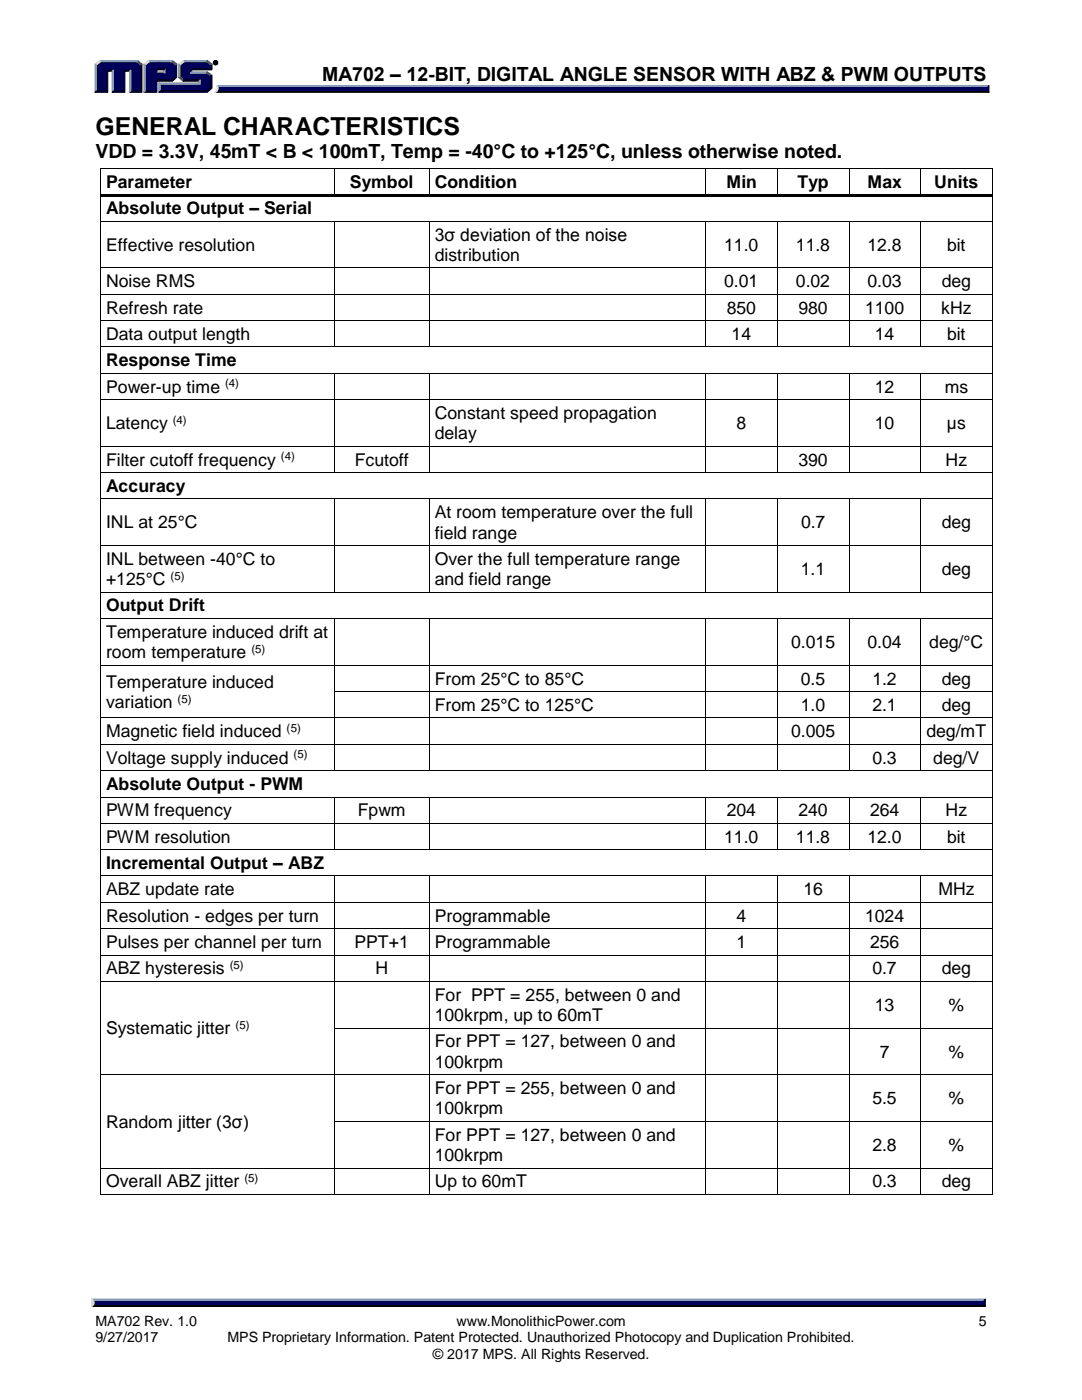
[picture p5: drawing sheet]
<svg xmlns="http://www.w3.org/2000/svg" width="216mm" height="279mm" viewBox="0 0 216 279" stroke-linecap="round" stroke-linejoin="round" font-family="sans-serif">
<g fill="#8099bf" stroke="#8099bf" stroke-width=".2">
<path d="M43.3 17.1h154l-.3 .7h-153.5z"/>
<path d="M31 14.6l.3-.3h1.4l.2 .3z"/>
<path d="M36.6 12.1h4.8l-.2 .2h-4.5z"/>
<path d="M35.6 12.8l.3 .2v2.3l-.3 .2z"/>
<path d="M31.7 16.5h8v-.3l.3-.3v.9h-8z"/>
<path d="M31.7 16.5l.3 .3v1.4l-.3 .2z"/>
<path d="M38 14.6l.2-.3h3.2l-.2 .3z"/>
<path d="M29.6 12.1h4.8l-.2 .2h-4.4z"/>
<path d="M28.7 12.8l.3 .2v5.2l-.3 .2z"/>
<path d="M32.7 14l.2-.3v.9l-.2-.3z"/>
<path d="M19.9 12.1h7.6l-.3 .2h-7.2z"/>
<path d="M19 12.8l.2 .2v5.2l-.2 .2z"/>
<path d="M22.4 14.2l.2-.2v4.2l-.2 .2z"/>
<path d="M25.8 14.2l.3-.2v4.2l-.3 .2z"/>
</g>
<g fill="#000" stroke="#000" stroke-width=".2">
<path d="M43.5 17.8h153.5l.3 .6h-154.4a.67 .67 0 0 0 .6-.6zM18.7 260h177.5l.4 .8h-178.3z"/>
<path d="M42.6 12.5a.46 .46 0 0 1 .9 0 .46 .46 0 0 1-.9 0zM42.6 12.5a.4 .4 0 0 0 .8 0 .4 .4 0 0 0-.8 0zM42.8 12.3h.4v.5l-.2-.2-.2 .2zM42.9 12.3l.2 .2v-.1z"/>
</g>
<g fill="#000026" stroke="#000026" stroke-width=".2">
<path d="M197.3 17.1v1.3l-.3-.4v-.5z"/>
<path d="M36.7 15.9h3.3l-.3 .3h-3.1z"/>
<path d="M38 13.7h4v-.7l.3-.2v1.2h-4.1v.3l-.2 .3z"/>
<path d="M31.7 18.4l.3-.2h9.2l.8-.8v-2.2l.3-.2v2.6l-.9 .8z"/>
<path d="M31 15.9h3.2l.8-.6v-2.3l.3-.2v2.7l-.9 .7h-3.1v2.2h-2.6l.3-.2h2z"/>
<path d="M31 13.7h1.9l-.2 .3h-1.4v.3l-.3 .3z"/>
<path d="M28.1 13l.2-.2v5.6h-2.5l.3-.2h2z"/>
<path d="M21.2 14h1.4l-.2 .2h-.9v4.2h-2.5l.2-.2h2z"/>
<path d="M24.6 14h1.5l-.3 .2h-.9v4.2h-2.5l.2-.2h2z"/>
<path d="M196.6 259.3v1.5l-.4-.5v-.6z"/>
</g>
<g fill="#000059" stroke="#000059" stroke-width=".2">
<path d="M43.5 17.5h153.5v.5h-153.6z"/>
<path d="M19.2 13l.8-.7h7.2l.9 .7v5.2h-2v-4.2h-1.5v4.2h-2v-4.2h-1.4v4.2h-2z"/>
<path d="M29 13l.8-.7h2.2v1.4h-1v.9h1.9v-.9h-1.2v-1.4h2.5l.8 .7v2.3l-.8 .6h-3.2v2.3h-2z"/>
<path d="M31.9 16.8h8v-.9h-3.2l-.8-.6v-2.3l.8-.7h4.5l.8 .7v.7h-4v.9h3.2l.8 .6v2.2l-.8 .8h-9.3z"/>
<path d="M18.7 259.7h177.5v.6h-177.5z"/>
</g>
<g fill="#d9d9d9" stroke="#d9d9d9" stroke-width=".2">
<path d="M43.3 17.1l.2 .5a.77 .77 0 0 1-.6 .8 1.14 1.14 0 0 0 .4-1.3z"/>
<path d="M35.6 12.8l1-.7 .1 .2-.8 .7z"/>
<path d="M28.7 12.8l.9-.7 .2 .2-.8 .7z"/>
<path d="M19 12.8l.9-.7 .1 .2-.8 .7z"/>
<path d="M18.3 259.3l.4 .4v.6l-.4 .5z"/>
</g>
<g fill="#195999" stroke="#195999" stroke-width=".2">
<path d="M35.6 15.5l.3-.2 .8 .6-.1 .3z"/>
<path d="M41.4 14.3l.9 .7-.3 .2-.8-.6z"/>
<path d="M34.4 12.1l.9 .7-.3 .2-.8-.7z"/>
<path d="M27.5 12.1l.8 .7-.2 .2-.9-.7z"/>
<path d="M41.4 12.1l.9 .7-.3 .2-.8-.7z"/>
</g>
<path d="M18.3 259.3h178.3l-.4 .7h-177.5z" fill="#7f99bf" stroke="#7f99bf" stroke-width=".2"/>
<g fill="#000">
<path d="M20.1 33.5h.1v.7h-.1z" fill-rule="evenodd"/>
<path d="M20.1 33.5h.1v.2h-.1z" fill-rule="evenodd"/>
<path d="M20.1 38.8h.1v.7h-.1z" fill-rule="evenodd"/>
<path d="M20.2 38.8h46.4v.5h-46.4z" fill-rule="evenodd"/>
<path d="M66.6 33.7h.2v.5h-.2z" fill-rule="evenodd"/>
<path d="M66.6 33.5h.2v.2h-.2z" fill-rule="evenodd"/>
<path d="M66.6 38.8h.5v.5h-.5z" fill-rule="evenodd"/>
<path d="M67.1 38.8h18.6v.5h-18.6z" fill-rule="evenodd"/>
<path d="M85.7 33.7h.1v.5h-.1z" fill-rule="evenodd"/>
<path d="M85.7 33.5h.1v.2h-.1z" fill-rule="evenodd"/>
<path d="M85.7 38.8h.5v.5h-.5z" fill-rule="evenodd"/>
<path d="M86.2 38.8h54.5v.5h-54.5z" fill-rule="evenodd"/>
<path d="M140.7 33.7h.2v.5h-.2z" fill-rule="evenodd"/>
<path d="M140.7 33.5h.2v.2h-.2z" fill-rule="evenodd"/>
<path d="M140.7 38.8h.5v.5h-.5z" fill-rule="evenodd"/>
<path d="M141.2 38.8h13.8v.5h-13.8z" fill-rule="evenodd"/>
<path d="M155 33.7h.2v.5h-.2z" fill-rule="evenodd"/>
<path d="M155 33.5h.2v.2h-.2z" fill-rule="evenodd"/>
<path d="M155 38.8h.6v.5h-.6z" fill-rule="evenodd"/>
<path d="M155.6 38.8h13.7v.5h-13.7z" fill-rule="evenodd"/>
<path d="M169.3 33.7h.2v.5h-.2z" fill-rule="evenodd"/>
<path d="M169.3 33.5h.2v.2h-.2z" fill-rule="evenodd"/>
<path d="M169.3 38.8h.5v.5h-.5z" fill-rule="evenodd"/>
<path d="M169.8 38.8h13.8v.5h-13.8z" fill-rule="evenodd"/>
<path d="M183.6 33.7h.2v.5h-.2z" fill-rule="evenodd"/>
<path d="M183.6 33.5h.2v.2h-.2z" fill-rule="evenodd"/>
<path d="M183.6 38.8h.5v.5h-.5z" fill-rule="evenodd"/>
<path d="M184.1 38.8h13.8v.5h-13.8z" fill-rule="evenodd"/>
<path d="M197.9 33.5h.2v.7h-.2z" fill-rule="evenodd"/>
<path d="M197.9 33.5h.2v.2h-.2z" fill-rule="evenodd"/>
<path d="M197.9 38.8h.2v.7h-.2z" fill-rule="evenodd"/>
<path d="M20.1 44.1h.1v.7h-.1z" fill-rule="evenodd"/>
<path d="M20.1 53.4h.1v.7h-.1z" fill-rule="evenodd"/>
<path d="M20.1 58.6h.1v.7h-.1z" fill-rule="evenodd"/>
<path d="M66.6 44.2h.2v.6h-.2z" fill-rule="evenodd"/>
<path d="M66.6 44.1h.2v.1h-.2z" fill-rule="evenodd"/>
<path d="M66.6 53.4h.2v.7h-.2z" fill-rule="evenodd"/>
<path d="M66.6 58.6h.2v.7h-.2z" fill-rule="evenodd"/>
<path d="M85.7 44.2h.1v.6h-.1z" fill-rule="evenodd"/>
<path d="M85.7 44.1h.1v.1h-.1z" fill-rule="evenodd"/>
<path d="M85.7 53.4h.1v.7h-.1z" fill-rule="evenodd"/>
<path d="M85.7 58.6h.1v.7h-.1z" fill-rule="evenodd"/>
<path d="M140.7 44.2h.2v.6h-.2z" fill-rule="evenodd"/>
<path d="M140.7 44.1h.2v.1h-.2z" fill-rule="evenodd"/>
<path d="M140.7 53.4h.2v.7h-.2z" fill-rule="evenodd"/>
<path d="M140.7 58.6h.2v.7h-.2z" fill-rule="evenodd"/>
<path d="M155 44.2h.2v.6h-.2z" fill-rule="evenodd"/>
<path d="M155 44.1h.2v.1h-.2z" fill-rule="evenodd"/>
<path d="M155 53.4h.2v.7h-.2z" fill-rule="evenodd"/>
<path d="M155 58.6h.2v.7h-.2z" fill-rule="evenodd"/>
<path d="M169.3 44.2h.2v.6h-.2z" fill-rule="evenodd"/>
<path d="M169.3 44.1h.2v.1h-.2z" fill-rule="evenodd"/>
<path d="M169.3 53.4h.2v.7h-.2z" fill-rule="evenodd"/>
<path d="M169.3 58.6h.2v.7h-.2z" fill-rule="evenodd"/>
<path d="M183.6 44.2h.2v.6h-.2z" fill-rule="evenodd"/>
<path d="M183.6 44.1h.2v.1h-.2z" fill-rule="evenodd"/>
<path d="M183.6 53.4h.2v.7h-.2z" fill-rule="evenodd"/>
<path d="M183.6 58.6h.2v.7h-.2z" fill-rule="evenodd"/>
<path d="M197.9 44.1h.2v.7h-.2z" fill-rule="evenodd"/>
<path d="M197.9 53.4h.2v.7h-.2z" fill-rule="evenodd"/>
<path d="M197.9 58.6h.2v.7h-.2z" fill-rule="evenodd"/>
<path d="M20.1 63.9h.1v.7h-.1z" fill-rule="evenodd"/>
<path d="M20.1 69.1h.1v.7h-.1z" fill-rule="evenodd"/>
<path d="M20.1 74.4h.1v.7h-.1z" fill-rule="evenodd"/>
<path d="M66.6 63.9h.2v.7h-.2z" fill-rule="evenodd"/>
<path d="M66.6 69.1h.2v.2h-.2z" fill-rule="evenodd"/>
<path d="M66.6 74.6h.2v.5h-.2z" fill-rule="evenodd"/>
<path d="M66.6 74.4h.2v.2h-.2z" fill-rule="evenodd"/>
<path d="M85.7 63.9h.1v.7h-.1z" fill-rule="evenodd"/>
<path d="M85.7 69.1h.1v.2h-.1z" fill-rule="evenodd"/>
<path d="M85.7 74.6h.1v.5h-.1z" fill-rule="evenodd"/>
<path d="M85.7 74.4h.1v.2h-.1z" fill-rule="evenodd"/>
<path d="M140.7 63.9h.2v.7h-.2z" fill-rule="evenodd"/>
<path d="M140.7 69.1h.2v.2h-.2z" fill-rule="evenodd"/>
<path d="M140.7 74.6h.2v.5h-.2z" fill-rule="evenodd"/>
<path d="M140.7 74.4h.2v.2h-.2z" fill-rule="evenodd"/>
<path d="M155 63.9h.2v.7h-.2z" fill-rule="evenodd"/>
<path d="M155 69.1h.2v.2h-.2z" fill-rule="evenodd"/>
<path d="M155 74.6h.2v.5h-.2z" fill-rule="evenodd"/>
<path d="M155 74.4h.2v.2h-.2z" fill-rule="evenodd"/>
<path d="M169.3 63.9h.2v.7h-.2z" fill-rule="evenodd"/>
<path d="M169.3 69.1h.2v.2h-.2z" fill-rule="evenodd"/>
<path d="M169.3 74.6h.2v.5h-.2z" fill-rule="evenodd"/>
<path d="M169.3 74.4h.2v.2h-.2z" fill-rule="evenodd"/>
<path d="M183.6 63.9h.2v.7h-.2z" fill-rule="evenodd"/>
<path d="M183.6 69.1h.2v.2h-.2z" fill-rule="evenodd"/>
<path d="M183.6 74.6h.2v.5h-.2z" fill-rule="evenodd"/>
<path d="M183.6 74.4h.2v.2h-.2z" fill-rule="evenodd"/>
<path d="M197.9 63.9h.2v.7h-.2z" fill-rule="evenodd"/>
<path d="M197.9 69.1h.2v.7h-.2z" fill-rule="evenodd"/>
<path d="M197.9 74.4h.2v.7h-.2z" fill-rule="evenodd"/>
<path d="M20.1 79.7h.1v.7h-.1z" fill-rule="evenodd"/>
<path d="M20.1 89h.1v.7h-.1z" fill-rule="evenodd"/>
<path d="M20.1 94.3h.1v.6h-.1z" fill-rule="evenodd"/>
<path d="M66.6 79.7h.2v.7h-.2z" fill-rule="evenodd"/>
<path d="M66.6 89h.2v.7h-.2z" fill-rule="evenodd"/>
<path d="M66.6 94.3h.2v.1h-.2z" fill-rule="evenodd"/>
<path d="M66.6 99.5h.2v.2h-.2z" fill-rule="evenodd"/>
<path d="M85.7 79.7h.1v.7h-.1z" fill-rule="evenodd"/>
<path d="M85.7 89h.1v.7h-.1z" fill-rule="evenodd"/>
<path d="M85.7 94.3h.1v.1h-.1z" fill-rule="evenodd"/>
<path d="M85.7 99.5h.1v.2h-.1z" fill-rule="evenodd"/>
<path d="M140.7 79.7h.2v.7h-.2z" fill-rule="evenodd"/>
<path d="M140.7 89h.2v.7h-.2z" fill-rule="evenodd"/>
<path d="M140.7 94.3h.2v.1h-.2z" fill-rule="evenodd"/>
<path d="M140.7 99.5h.2v.2h-.2z" fill-rule="evenodd"/>
<path d="M155 79.7h.2v.7h-.2z" fill-rule="evenodd"/>
<path d="M155 89h.2v.7h-.2z" fill-rule="evenodd"/>
<path d="M155 94.3h.2v.1h-.2z" fill-rule="evenodd"/>
<path d="M155 99.5h.2v.2h-.2z" fill-rule="evenodd"/>
<path d="M169.3 79.7h.2v.7h-.2z" fill-rule="evenodd"/>
<path d="M169.3 89h.2v.7h-.2z" fill-rule="evenodd"/>
<path d="M169.3 94.3h.2v.1h-.2z" fill-rule="evenodd"/>
<path d="M169.3 99.5h.2v.2h-.2z" fill-rule="evenodd"/>
<path d="M183.6 79.7h.2v.7h-.2z" fill-rule="evenodd"/>
<path d="M183.6 89h.2v.7h-.2z" fill-rule="evenodd"/>
<path d="M183.6 94.3h.2v.1h-.2z" fill-rule="evenodd"/>
<path d="M183.6 99.5h.2v.2h-.2z" fill-rule="evenodd"/>
<path d="M197.9 79.7h.2v.7h-.2z" fill-rule="evenodd"/>
<path d="M197.9 89h.2v.7h-.2z" fill-rule="evenodd"/>
<path d="M197.9 94.3h.2v.6h-.2z" fill-rule="evenodd"/>
<path d="M20.1 99.5h.1v.7h-.1z" fill-rule="evenodd"/>
<path d="M20.1 108.8h.1v.7h-.1z" fill-rule="evenodd"/>
<path d="M20.1 118.1h.1v.7h-.1z" fill-rule="evenodd"/>
<path d="M66.6 99.7h.2v.5h-.2z" fill-rule="evenodd"/>
<path d="M66.6 108.8h.2v.7h-.2z" fill-rule="evenodd"/>
<path d="M66.6 118.1h.2v.2h-.2z" fill-rule="evenodd"/>
<path d="M85.7 99.7h.1v.5h-.1z" fill-rule="evenodd"/>
<path d="M85.7 108.8h.1v.7h-.1z" fill-rule="evenodd"/>
<path d="M85.7 118.1h.1v.2h-.1z" fill-rule="evenodd"/>
<path d="M140.7 99.7h.2v.5h-.2z" fill-rule="evenodd"/>
<path d="M140.7 108.8h.2v.7h-.2z" fill-rule="evenodd"/>
<path d="M140.7 118.1h.2v.2h-.2z" fill-rule="evenodd"/>
<path d="M155 99.7h.2v.5h-.2z" fill-rule="evenodd"/>
<path d="M155 108.8h.2v.7h-.2z" fill-rule="evenodd"/>
<path d="M155 118.1h.2v.2h-.2z" fill-rule="evenodd"/>
<path d="M169.3 99.7h.2v.5h-.2z" fill-rule="evenodd"/>
<path d="M169.3 108.8h.2v.7h-.2z" fill-rule="evenodd"/>
<path d="M169.3 118.1h.2v.2h-.2z" fill-rule="evenodd"/>
<path d="M183.6 99.7h.2v.5h-.2z" fill-rule="evenodd"/>
<path d="M183.6 108.8h.2v.7h-.2z" fill-rule="evenodd"/>
<path d="M183.6 118.1h.2v.2h-.2z" fill-rule="evenodd"/>
<path d="M197.9 99.5h.2v.7h-.2z" fill-rule="evenodd"/>
<path d="M197.9 108.8h.2v.7h-.2z" fill-rule="evenodd"/>
<path d="M197.9 118.1h.2v.7h-.2z" fill-rule="evenodd"/>
<path d="M20.1 123.4h.1v.7h-.1z" fill-rule="evenodd"/>
<path d="M20.1 132.7h.1v.7h-.1z" fill-rule="evenodd"/>
<path d="M20.1 137.9h.1v.7h-.1z" fill-rule="evenodd"/>
<path d="M66.6 123.5h.2v.6h-.2z" fill-rule="evenodd"/>
<path d="M66.6 123.4h.2v.1h-.2z" fill-rule="evenodd"/>
<path d="M66.6 132.7h.2v.7h-.2z" fill-rule="evenodd"/>
<path d="M66.6 137.9h.2v.7h-.2z" fill-rule="evenodd"/>
<path d="M85.7 123.5h.1v.6h-.1z" fill-rule="evenodd"/>
<path d="M85.7 123.4h.1v.1h-.1z" fill-rule="evenodd"/>
<path d="M85.7 132.7h.1v.7h-.1z" fill-rule="evenodd"/>
<path d="M85.7 137.9h.1v.7h-.1z" fill-rule="evenodd"/>
<path d="M140.7 123.5h.2v.6h-.2z" fill-rule="evenodd"/>
<path d="M140.7 123.4h.2v.1h-.2z" fill-rule="evenodd"/>
<path d="M140.7 132.7h.2v.7h-.2z" fill-rule="evenodd"/>
<path d="M140.7 137.9h.2v.7h-.2z" fill-rule="evenodd"/>
<path d="M155 123.5h.2v.6h-.2z" fill-rule="evenodd"/>
<path d="M155 123.4h.2v.1h-.2z" fill-rule="evenodd"/>
<path d="M155 132.7h.2v.7h-.2z" fill-rule="evenodd"/>
<path d="M155 137.9h.2v.7h-.2z" fill-rule="evenodd"/>
<path d="M169.3 123.5h.2v.6h-.2z" fill-rule="evenodd"/>
<path d="M169.3 123.4h.2v.1h-.2z" fill-rule="evenodd"/>
<path d="M169.3 132.7h.2v.7h-.2z" fill-rule="evenodd"/>
<path d="M169.3 137.9h.2v.7h-.2z" fill-rule="evenodd"/>
<path d="M183.6 123.5h.2v.6h-.2z" fill-rule="evenodd"/>
<path d="M183.6 123.4h.2v.1h-.2z" fill-rule="evenodd"/>
<path d="M183.6 132.7h.2v.7h-.2z" fill-rule="evenodd"/>
<path d="M183.6 137.9h.2v.7h-.2z" fill-rule="evenodd"/>
<path d="M197.9 123.4h.2v.7h-.2z" fill-rule="evenodd"/>
<path d="M197.9 132.7h.2v.7h-.2z" fill-rule="evenodd"/>
<path d="M197.9 137.9h.2v.7h-.2z" fill-rule="evenodd"/>
<path d="M20.1 143.2h.1v.7h-.1z" fill-rule="evenodd"/>
<path d="M20.1 148.4h.1v.7h-.1z" fill-rule="evenodd"/>
<path d="M20.1 153.7h.1v.7h-.1z" fill-rule="evenodd"/>
<path d="M20.1 159h.1v.7h-.1z" fill-rule="evenodd"/>
<path d="M66.6 143.2h.2v.7h-.2z" fill-rule="evenodd"/>
<path d="M66.6 148.4h.2v.7h-.2z" fill-rule="evenodd"/>
<path d="M66.6 153.7h.2v.2h-.2z" fill-rule="evenodd"/>
<path d="M66.6 159.2h.2v.5h-.2z" fill-rule="evenodd"/>
<path d="M66.6 159h.2v.2h-.2z" fill-rule="evenodd"/>
<path d="M85.7 143.2h.1v.7h-.1z" fill-rule="evenodd"/>
<path d="M85.7 148.4h.1v.7h-.1z" fill-rule="evenodd"/>
<path d="M85.7 153.7h.1v.2h-.1z" fill-rule="evenodd"/>
<path d="M85.7 159.2h.1v.5h-.1z" fill-rule="evenodd"/>
<path d="M85.7 159h.1v.2h-.1z" fill-rule="evenodd"/>
<path d="M140.7 143.2h.2v.7h-.2z" fill-rule="evenodd"/>
<path d="M140.7 148.4h.2v.7h-.2z" fill-rule="evenodd"/>
<path d="M140.7 153.7h.2v.2h-.2z" fill-rule="evenodd"/>
<path d="M140.7 159.2h.2v.5h-.2z" fill-rule="evenodd"/>
<path d="M140.7 159h.2v.2h-.2z" fill-rule="evenodd"/>
<path d="M155 143.2h.2v.7h-.2z" fill-rule="evenodd"/>
<path d="M155 148.4h.2v.7h-.2z" fill-rule="evenodd"/>
<path d="M155 153.7h.2v.2h-.2z" fill-rule="evenodd"/>
<path d="M155 159.2h.2v.5h-.2z" fill-rule="evenodd"/>
<path d="M155 159h.2v.2h-.2z" fill-rule="evenodd"/>
<path d="M169.3 143.2h.2v.7h-.2z" fill-rule="evenodd"/>
<path d="M169.3 148.4h.2v.7h-.2z" fill-rule="evenodd"/>
<path d="M169.3 153.7h.2v.2h-.2z" fill-rule="evenodd"/>
<path d="M169.3 159.2h.2v.5h-.2z" fill-rule="evenodd"/>
<path d="M169.3 159h.2v.2h-.2z" fill-rule="evenodd"/>
<path d="M183.6 143.2h.2v.7h-.2z" fill-rule="evenodd"/>
<path d="M183.6 148.4h.2v.7h-.2z" fill-rule="evenodd"/>
<path d="M183.6 153.7h.2v.2h-.2z" fill-rule="evenodd"/>
<path d="M183.6 159.2h.2v.5h-.2z" fill-rule="evenodd"/>
<path d="M183.6 159h.2v.2h-.2z" fill-rule="evenodd"/>
<path d="M197.9 143.2h.2v.7h-.2z" fill-rule="evenodd"/>
<path d="M197.9 148.4h.2v.7h-.2z" fill-rule="evenodd"/>
<path d="M197.9 153.7h.2v.7h-.2z" fill-rule="evenodd"/>
<path d="M197.9 159h.2v.7h-.2z" fill-rule="evenodd"/>
<path d="M20.1 164.2h.1v.7h-.1z" fill-rule="evenodd"/>
<path d="M20.1 169.5h.1v.7h-.1z" fill-rule="evenodd"/>
<path d="M20.1 174.7h.1v.7h-.1z" fill-rule="evenodd"/>
<path d="M66.6 164.2h.2v.7h-.2z" fill-rule="evenodd"/>
<path d="M66.6 169.5h.2v.2h-.2z" fill-rule="evenodd"/>
<path d="M66.6 174.9h.2v.5h-.2z" fill-rule="evenodd"/>
<path d="M66.6 174.7h.2v.2h-.2z" fill-rule="evenodd"/>
<path d="M85.7 164.2h.1v.7h-.1z" fill-rule="evenodd"/>
<path d="M85.7 169.5h.1v.2h-.1z" fill-rule="evenodd"/>
<path d="M85.7 174.9h.1v.5h-.1z" fill-rule="evenodd"/>
<path d="M85.7 174.7h.1v.2h-.1z" fill-rule="evenodd"/>
<path d="M140.7 164.2h.2v.7h-.2z" fill-rule="evenodd"/>
<path d="M140.7 169.5h.2v.2h-.2z" fill-rule="evenodd"/>
<path d="M140.7 174.9h.2v.5h-.2z" fill-rule="evenodd"/>
<path d="M140.7 174.7h.2v.2h-.2z" fill-rule="evenodd"/>
<path d="M155 164.2h.2v.7h-.2z" fill-rule="evenodd"/>
<path d="M155 169.5h.2v.2h-.2z" fill-rule="evenodd"/>
<path d="M155 174.9h.2v.5h-.2z" fill-rule="evenodd"/>
<path d="M155 174.7h.2v.2h-.2z" fill-rule="evenodd"/>
<path d="M169.3 164.2h.2v.7h-.2z" fill-rule="evenodd"/>
<path d="M169.3 169.5h.2v.2h-.2z" fill-rule="evenodd"/>
<path d="M169.3 174.9h.2v.5h-.2z" fill-rule="evenodd"/>
<path d="M169.3 174.7h.2v.2h-.2z" fill-rule="evenodd"/>
<path d="M183.6 164.2h.2v.7h-.2z" fill-rule="evenodd"/>
<path d="M183.6 169.5h.2v.2h-.2z" fill-rule="evenodd"/>
<path d="M183.6 174.9h.2v.5h-.2z" fill-rule="evenodd"/>
<path d="M183.6 174.7h.2v.2h-.2z" fill-rule="evenodd"/>
<path d="M197.9 164.2h.2v.7h-.2z" fill-rule="evenodd"/>
<path d="M197.9 169.5h.2v.7h-.2z" fill-rule="evenodd"/>
<path d="M197.9 174.7h.2v.7h-.2z" fill-rule="evenodd"/>
<path d="M20.1 180h.1v.7h-.1z" fill-rule="evenodd"/>
<path d="M20.1 185.3h.1v.7h-.1z" fill-rule="evenodd"/>
<path d="M20.1 190.5h.1v.7h-.1z" fill-rule="evenodd"/>
<path d="M20.1 195.8h.1v.7h-.1z" fill-rule="evenodd"/>
<path d="M66.6 180h.2v.7h-.2z" fill-rule="evenodd"/>
<path d="M66.6 185.3h.2v.7h-.2z" fill-rule="evenodd"/>
<path d="M66.6 190.5h.2v.7h-.2z" fill-rule="evenodd"/>
<path d="M66.6 195.8h.2v.7h-.2z" fill-rule="evenodd"/>
<path d="M85.7 180h.1v.7h-.1z" fill-rule="evenodd"/>
<path d="M85.7 185.3h.1v.7h-.1z" fill-rule="evenodd"/>
<path d="M85.7 190.5h.1v.7h-.1z" fill-rule="evenodd"/>
<path d="M85.7 195.8h.1v.7h-.1z" fill-rule="evenodd"/>
<path d="M140.7 180h.2v.7h-.2z" fill-rule="evenodd"/>
<path d="M140.7 185.3h.2v.7h-.2z" fill-rule="evenodd"/>
<path d="M140.7 190.5h.2v.7h-.2z" fill-rule="evenodd"/>
<path d="M140.7 195.8h.2v.7h-.2z" fill-rule="evenodd"/>
<path d="M155 180h.2v.7h-.2z" fill-rule="evenodd"/>
<path d="M155 185.3h.2v.7h-.2z" fill-rule="evenodd"/>
<path d="M155 190.5h.2v.7h-.2z" fill-rule="evenodd"/>
<path d="M155 195.8h.2v.7h-.2z" fill-rule="evenodd"/>
<path d="M169.3 180h.2v.7h-.2z" fill-rule="evenodd"/>
<path d="M169.3 185.3h.2v.7h-.2z" fill-rule="evenodd"/>
<path d="M169.3 190.5h.2v.7h-.2z" fill-rule="evenodd"/>
<path d="M169.3 195.8h.2v.7h-.2z" fill-rule="evenodd"/>
<path d="M183.6 180h.2v.7h-.2z" fill-rule="evenodd"/>
<path d="M183.6 185.3h.2v.7h-.2z" fill-rule="evenodd"/>
<path d="M183.6 190.5h.2v.7h-.2z" fill-rule="evenodd"/>
<path d="M183.6 195.8h.2v.7h-.2z" fill-rule="evenodd"/>
<path d="M197.9 180h.2v.7h-.2z" fill-rule="evenodd"/>
<path d="M197.9 185.3h.2v.7h-.2z" fill-rule="evenodd"/>
<path d="M197.9 190.5h.2v.7h-.2z" fill-rule="evenodd"/>
<path d="M197.9 195.8h.2v.7h-.2z" fill-rule="evenodd"/>
<path d="M20.1 205.1h.1v.7h-.1z" fill-rule="evenodd"/>
<path d="M20.1 214.4h.1v.7h-.1z" fill-rule="evenodd"/>
<path d="M66.6 205.1h.2v.7h-.2z" fill-rule="evenodd"/>
<path d="M66.6 214.4h.2v.7h-.2z" fill-rule="evenodd"/>
<path d="M85.7 205.1h.1v.7h-.1z" fill-rule="evenodd"/>
<path d="M85.7 214.4h.1v.7h-.1z" fill-rule="evenodd"/>
<path d="M140.7 205.1h.2v.7h-.2z" fill-rule="evenodd"/>
<path d="M140.7 214.4h.2v.7h-.2z" fill-rule="evenodd"/>
<path d="M155 205.1h.2v.7h-.2z" fill-rule="evenodd"/>
<path d="M155 214.4h.2v.7h-.2z" fill-rule="evenodd"/>
<path d="M169.3 205.1h.2v.7h-.2z" fill-rule="evenodd"/>
<path d="M169.3 214.4h.2v.7h-.2z" fill-rule="evenodd"/>
<path d="M183.6 205.1h.2v.7h-.2z" fill-rule="evenodd"/>
<path d="M183.6 214.4h.2v.7h-.2z" fill-rule="evenodd"/>
<path d="M197.9 205.1h.2v.7h-.2z" fill-rule="evenodd"/>
<path d="M197.9 214.4h.2v.7h-.2z" fill-rule="evenodd"/>
<path d="M20.1 223.7h.1v.7h-.1z" fill-rule="evenodd"/>
<path d="M20.1 233h.1v.7h-.1z" fill-rule="evenodd"/>
<path d="M20.1 238.3h.1v.2h-.1z" fill-rule="evenodd"/>
<path d="M20.1 238.3h.1v.2h-.1z" fill-rule="evenodd"/>
<path d="M66.6 223.7h.2v.7h-.2z" fill-rule="evenodd"/>
<path d="M66.6 233h.2v.7h-.2z" fill-rule="evenodd"/>
<path d="M66.6 238.3h.2v.2h-.2z" fill-rule="evenodd"/>
<path d="M85.7 223.7h.1v.7h-.1z" fill-rule="evenodd"/>
<path d="M85.7 233h.1v.7h-.1z" fill-rule="evenodd"/>
<path d="M85.7 238.3h.1v.2h-.1z" fill-rule="evenodd"/>
<path d="M140.7 223.7h.2v.7h-.2z" fill-rule="evenodd"/>
<path d="M140.7 233h.2v.7h-.2z" fill-rule="evenodd"/>
<path d="M140.7 238.3h.2v.2h-.2z" fill-rule="evenodd"/>
<path d="M155 223.7h.2v.7h-.2z" fill-rule="evenodd"/>
<path d="M155 233h.2v.7h-.2z" fill-rule="evenodd"/>
<path d="M155 238.3h.2v.2h-.2z" fill-rule="evenodd"/>
<path d="M169.3 223.7h.2v.7h-.2z" fill-rule="evenodd"/>
<path d="M169.3 233h.2v.7h-.2z" fill-rule="evenodd"/>
<path d="M169.3 238.3h.2v.2h-.2z" fill-rule="evenodd"/>
<path d="M183.6 223.7h.2v.7h-.2z" fill-rule="evenodd"/>
<path d="M183.6 233h.2v.7h-.2z" fill-rule="evenodd"/>
<path d="M183.6 238.3h.2v.2h-.2z" fill-rule="evenodd"/>
<path d="M197.9 223.7h.2v.7h-.2z" fill-rule="evenodd"/>
<path d="M197.9 233h.2v.7h-.2z" fill-rule="evenodd"/>
<path d="M197.9 238.3h.2v.2h-.2z" fill-rule="evenodd"/>
<path d="M197.9 238.3h.2v.2h-.2z" fill-rule="evenodd"/>
</g>
<g fill="none" stroke="#000" stroke-width=".2">
<path d="M20.2 34.2v4.6M20.2 39.5v4.6M20.2 33.6h46.4M66.7 34.2v4.6M66.8 33.6h18.9M85.7 34.2v4.6M85.8 33.6h54.9M140.8 34.2v4.6M140.9 33.6h14.1M155.1 34.2v4.6M155.2 33.6h14.1M169.4 34.2v4.6"/>
<path d="M169.5 33.6h14.1M183.7 34.2v4.6M183.8 33.6h14.1M198 34.2v4.6M198 39.5v4.6M20.2 44.8v8.6M20.2 54.1v4.5M20.2 59.3v4.6M20.2 44.2h46.4M20.2 53.5h46.4M20.2 58.7h46.4M66.7 44.8v8.6"/>
<path d="M66.7 54.1v4.5M66.7 59.3v4.6M66.8 44.2h18.9M66.8 53.5h18.9M66.8 58.7h18.9M85.7 44.8v8.6M85.7 54.1v4.5M85.7 59.3v4.6M85.8 44.2h54.9M85.8 53.5h54.9M85.8 58.7h54.9M140.8 44.8v8.6"/>
<path d="M140.8 54.1v4.5M140.8 59.3v4.6M140.9 44.2h14.1M140.9 53.5h14.1M140.9 58.7h14.1M155.1 44.8v8.6M155.1 54.1v4.5M155.1 59.3v4.6M155.2 44.2h14.1M155.2 53.5h14.1M155.2 58.7h14.1M169.4 44.8v8.6"/>
<path d="M169.4 54.1v4.5M169.4 59.3v4.6M169.5 44.2h14.1M169.5 53.5h14.1M169.5 58.7h14.1M183.7 44.8v8.6M183.7 54.1v4.5M183.7 59.3v4.6M183.8 44.2h14.1M183.8 53.5h14.1M183.8 58.7h14.1M198 44.8v8.6"/>
<path d="M198 54.1v4.5M198 59.3v4.6M20.2 64.6v4.5M20.2 69.8v4.6M20.2 75.1v4.6M20.2 64h46.4M20.2 69.2h46.4M20.2 74.5h46.4M20.2 79.8h46.4M66.7 64.6v4.5M66.7 75.1v4.6M66.8 64h18.9"/>
<path d="M66.8 69.2h18.9M66.8 74.5h18.9M66.8 79.8h18.9M85.7 64.6v4.5M85.7 75.1v4.6M85.8 64h54.9M85.8 69.2h54.9M85.8 74.5h54.9M85.8 79.8h54.9M140.8 64.6v4.5M140.8 75.1v4.6M140.9 64h14.1"/>
<path d="M140.9 69.2h14.1M140.9 74.5h14.1M140.9 79.8h14.1M155.1 64.6v4.5M155.1 75.1v4.6M155.2 64h14.1M155.2 69.2h14.1M155.2 74.5h14.1M155.2 79.8h14.1M169.4 64.6v4.5M169.4 75.1v4.6M169.5 64h14.1"/>
<path d="M169.5 69.2h14.1M169.5 74.5h14.1M169.5 79.8h14.1M183.7 64.6v4.5M183.7 75.1v4.6M183.8 64h14.1M183.8 69.2h14.1M183.8 74.5h14.1M183.8 79.8h14.1M198 64.6v4.5M198 69.8v4.6M198 75.1v4.6"/>
<path d="M20.2 80.4v8.6M20.2 89.7v4.6M20.2 94.9v4.6M20.2 89.1h46.4M20.2 94.3h46.4M20.2 99.6h46.4M66.7 80.4v8.6M66.7 89.7v4.6M66.8 89.1h18.9M66.8 94.3h18.9M66.8 99.6h18.9M85.7 80.4v8.6"/>
<path d="M85.7 89.7v4.6M85.8 89.1h54.9M85.8 94.3h54.9M85.8 99.6h54.9M140.8 80.4v8.6M140.8 89.7v4.6M140.9 89.1h14.1M140.9 94.3h14.1M140.9 99.6h14.1M155.1 80.4v8.6M155.1 89.7v4.6M155.2 89.1h14.1"/>
<path d="M155.2 94.3h14.1M155.2 99.6h14.1M169.4 80.4v8.6M169.4 89.7v4.6M169.5 89.1h14.1M169.5 94.3h14.1M169.5 99.6h14.1M183.7 80.4v8.6M183.7 89.7v4.6M183.8 89.1h14.1M183.8 94.3h14.1M183.8 99.6h14.1"/>
<path d="M198 80.4v8.6M198 89.7v4.6M198 94.9v4.6M20.2 100.2v8.6M20.2 109.5v8.6M20.2 118.8v4.6M20.2 108.9h46.4M20.2 118.2h46.4M66.7 100.2v8.6M66.7 109.5v8.6M66.8 108.9h18.9M66.8 118.2h18.9"/>
<path d="M85.7 100.2v8.6M85.7 109.5v8.6M85.8 108.9h54.9M85.8 118.2h54.9M140.8 100.2v8.6M140.8 109.5v8.6M140.9 108.9h14.1M140.9 118.2h14.1M155.1 100.2v8.6M155.1 109.5v8.6M155.2 108.9h14.1M155.2 118.2h14.1"/>
<path d="M169.4 100.2v8.6M169.4 109.5v8.6M169.5 108.9h14.1M169.5 118.2h14.1M183.7 100.2v8.6M183.7 109.5v8.6M183.8 108.9h14.1M183.8 118.2h14.1M198 100.2v8.6M198 109.5v8.6M198 118.8v4.6M20.2 124.1v8.6"/>
<path d="M20.2 133.4v4.5M20.2 138.6v4.6M20.2 123.5h46.4M20.2 132.8h46.4M66.7 124.1v8.6M66.7 133.4v4.5M66.7 138.6v4.6M66.8 123.5h18.9M66.8 132.8h18.9M66.8 138h18.9M85.7 124.1v8.6M85.7 133.4v4.5"/>
<path d="M85.7 138.6v4.6M85.8 123.5h54.9M85.8 132.8h54.9M85.8 138h54.9M140.8 124.1v8.6M140.8 133.4v4.5M140.8 138.6v4.6M140.9 123.5h14.1M140.9 132.8h14.1M140.9 138h14.1M155.1 124.1v8.6M155.1 133.4v4.5"/>
<path d="M155.1 138.6v4.6M155.2 123.5h14.1M155.2 132.8h14.1M155.2 138h14.1M169.4 124.1v8.6M169.4 133.4v4.5M169.4 138.6v4.6M169.5 123.5h14.1M169.5 132.8h14.1M169.5 138h14.1M183.7 124.1v8.6M183.7 133.4v4.5"/>
<path d="M183.7 138.6v4.6M183.8 123.5h14.1M183.8 132.8h14.1M183.8 138h14.1M198 124.1v8.6M198 133.4v4.5M198 138.6v4.6M20.2 143.9v4.5M20.2 149.1v4.6M20.2 154.4v4.6M20.2 159.7v4.5M20.2 143.3h46.4"/>
<path d="M20.2 148.5h46.4M20.2 153.8h46.4M20.2 159.1h46.4M66.7 143.9v4.5M66.7 149.1v4.6M66.7 159.7v4.5M66.8 143.3h18.9M66.8 148.5h18.9M66.8 153.8h18.9M66.8 159.1h18.9M85.7 143.9v4.5M85.7 149.1v4.6"/>
<path d="M85.7 159.7v4.5M85.8 143.3h54.9M85.8 148.5h54.9M85.8 153.8h54.9M85.8 159.1h54.9M140.8 143.9v4.5M140.8 149.1v4.6M140.8 159.7v4.5M140.9 143.3h14.1M140.9 148.5h14.1M140.9 153.8h14.1M140.9 159.1h14.1"/>
<path d="M155.1 143.9v4.5M155.1 149.1v4.6M155.1 159.7v4.5M155.2 143.3h14.1M155.2 148.5h14.1M155.2 153.8h14.1M155.2 159.1h14.1M169.4 143.9v4.5M169.4 149.1v4.6M169.4 159.7v4.5M169.5 143.3h14.1M169.5 148.5h14.1"/>
<path d="M169.5 153.8h14.1M169.5 159.1h14.1M183.7 143.9v4.5M183.7 149.1v4.6M183.7 159.7v4.5M183.8 143.3h14.1M183.8 148.5h14.1M183.8 153.8h14.1M183.8 159.1h14.1M198 143.9v4.5M198 149.1v4.6M198 154.4v4.6"/>
<path d="M198 159.7v4.5M20.2 164.9v4.6M20.2 170.2v4.5M20.2 175.4v4.6M20.2 164.3h46.4M20.2 169.6h46.4M20.2 174.8h46.4M66.7 164.9v4.6M66.7 175.4v4.6M66.8 164.3h18.9M66.8 169.6h18.9M66.8 174.8h18.9"/>
<path d="M85.7 164.9v4.6M85.7 175.4v4.6M85.8 164.3h54.9M85.8 169.6h54.9M85.8 174.8h54.9M140.8 164.9v4.6M140.8 175.4v4.6M140.9 164.3h14.1M140.9 169.6h14.1M140.9 174.8h14.1M155.1 164.9v4.6M155.1 175.4v4.6"/>
<path d="M155.2 164.3h14.1M155.2 169.6h14.1M155.2 174.8h14.1M169.4 164.9v4.6M169.4 175.4v4.6M169.5 164.3h14.1M169.5 169.6h14.1M169.5 174.8h14.1M183.7 164.9v4.6M183.7 175.4v4.6M183.8 164.3h14.1M183.8 169.6h14.1"/>
<path d="M183.8 174.8h14.1M198 164.9v4.6M198 170.2v4.5M198 175.4v4.6M20.2 180.7v4.6M20.2 186v4.5M20.2 191.2v4.6M20.2 196.5v8.6M20.2 180.1h46.4M20.2 185.4h46.4M20.2 190.6h46.4M20.2 195.9h46.4"/>
<path d="M66.7 180.7v4.6M66.7 186v4.5M66.7 191.2v4.6M66.7 196.5v8.6M66.8 180.1h18.9M66.8 185.4h18.9M66.8 190.6h18.9M66.8 195.9h18.9M85.7 180.7v4.6M85.7 186v4.5M85.7 191.2v4.6M85.7 196.5v8.6"/>
<path d="M85.8 180.1h54.9M85.8 185.4h54.9M85.8 190.6h54.9M85.8 195.9h54.9M140.8 180.7v4.6M140.8 186v4.5M140.8 191.2v4.6M140.8 196.5v8.6M140.9 180.1h14.1M140.9 185.4h14.1M140.9 190.6h14.1M140.9 195.9h14.1"/>
<path d="M155.1 180.7v4.6M155.1 186v4.5M155.1 191.2v4.6M155.1 196.5v8.6M155.2 180.1h14.1M155.2 185.4h14.1M155.2 190.6h14.1M155.2 195.9h14.1M169.4 180.7v4.6M169.4 186v4.5M169.4 191.2v4.6M169.4 196.5v8.6"/>
<path d="M169.5 180.1h14.1M169.5 185.4h14.1M169.5 190.6h14.1M169.5 195.9h14.1M183.7 180.7v4.6M183.7 186v4.5M183.7 191.2v4.6M183.7 196.5v8.6M183.8 180.1h14.1M183.8 185.4h14.1M183.8 190.6h14.1M183.8 195.9h14.1"/>
<path d="M198 180.7v4.6M198 186v4.5M198 191.2v4.6M198 196.5v8.6M20.2 205.8v8.6M20.2 215.1v8.6M20.2 214.5h46.4M66.7 205.8v8.6M66.7 215.1v8.6M66.8 205.2h18.9M66.8 214.5h18.9M85.7 205.8v8.6"/>
<path d="M85.7 215.1v8.6M85.8 205.2h54.9M85.8 214.5h54.9M140.8 205.8v8.6M140.8 215.1v8.6M140.9 205.2h14.1M140.9 214.5h14.1M155.1 205.8v8.6M155.1 215.1v8.6M155.2 205.2h14.1M155.2 214.5h14.1M169.4 205.8v8.6"/>
<path d="M169.4 215.1v8.6M169.5 205.2h14.1M169.5 214.5h14.1M183.7 205.8v8.6M183.7 215.1v8.6M183.8 205.2h14.1M183.8 214.5h14.1M198 205.8v8.6M198 215.1v8.6M20.2 224.4v8.6M20.2 233.7v4.6M20.2 233.1h46.4"/>
<path d="M20.2 238.4h46.4M66.7 224.4v8.6M66.7 233.7v4.6M66.8 223.8h18.9M66.8 233.1h18.9M66.8 238.4h18.9M85.7 224.4v8.6M85.7 233.7v4.6M85.8 223.8h54.9M85.8 233.1h54.9M85.8 238.4h54.9M140.8 224.4v8.6"/>
<path d="M140.8 233.7v4.6M140.9 223.8h14.1M140.9 233.1h14.1M140.9 238.4h14.1M155.1 224.4v8.6M155.1 233.7v4.6M155.2 223.8h14.1M155.2 233.1h14.1M155.2 238.4h14.1M169.4 224.4v8.6M169.4 233.7v4.6M169.5 223.8h14.1"/>
<path d="M169.5 233.1h14.1M169.5 238.4h14.1M183.7 224.4v8.6M183.7 233.7v4.6M183.8 223.8h14.1M183.8 233.1h14.1M183.8 238.4h14.1M198 224.4v8.6M198 233.7v4.6"/>
</g>
<text font-size="5" x="19" y="26.9">GENERAL CHARACTERISTICS</text>
<g font-size="3.9">
<text x="64.3" y="16.3">MA702 – 12-BIT, DIGITAL ANGLE SENSOR WITH ABZ &amp; PWM OUTPUTS</text>
<text x="19" y="31.6">VDD = 3.3V, 45mT &lt; B &lt; 100mT, Temp = -40°C to +125°C, unless otherwise noted.</text>
</g>
<g font-size="3.5">
<text x="21.2" y="37.5">Parameter</text>
<text x="69.8" y="37.5">Symbol</text>
<text x="86.8" y="37.5">Condition</text>
<text x="144.9" y="37.5">Min</text>
<text x="159.1" y="37.5">Typ</text>
<text x="173.1" y="37.5">Max</text>
<text x="186.4" y="37.5">Units</text>
<text x="21.2" y="42.7">Absolute Output – Serial</text>
<text x="21.2" y="50">Effective resolution</text>
<text x="86.8" y="48">3σ deviation of the noise</text>
<text x="86.8" y="52.1">distribution</text>
<text x="144.5" y="50">11.0</text>
<text x="158.8" y="50">11.8</text>
<text x="173.1" y="50">12.8</text>
<text x="189" y="50">bit</text>
<text x="21.2" y="57.3">Noise RMS</text>
<text x="144.5" y="57.3">0.01</text>
<text x="158.8" y="57.3">0.02</text>
<text x="173.1" y="57.3">0.03</text>
<text x="187.9" y="57.3">deg</text>
<text x="21.2" y="62.6">Refresh rate</text>
<text x="145" y="62.6">850</text>
<text x="159.3" y="62.6">980</text>
<text x="172.6" y="62.6">1100</text>
<text x="187.8" y="62.6">kHz</text>
<text x="21.2" y="67.8">Data output length</text>
<text x="146" y="67.8">14</text>
<text x="174.6" y="67.8">14</text>
<text x="189" y="67.8">bit</text>
<text x="21.2" y="73.1">Response Time</text>
<text x="21.2" y="78.4">Power-up time</text>
<text x="86.8" y="83.6">Constant speed propagation</text>
<text x="174.6" y="78.4">12</text>
<text x="188.5" y="78.4">ms</text>
<text x="21.2" y="85.6">Latency</text>
<text x="86.8" y="87.7">delay</text>
<text x="147" y="85.6">8</text>
<text x="174.6" y="85.6">10</text>
<text x="188.9" y="85.6">µs</text>
<text x="21.2" y="92.9">Filter cutoff frequency</text>
<text x="70.8" y="92.9">Fcutoff</text>
<text x="159.3" y="92.9">390</text>
<text x="188.7" y="92.9">Hz</text>
<text x="21.2" y="98.1">Accuracy</text>
<text x="21.2" y="105.5">INL at 25°C</text>
<text x="86.8" y="103.4">At room temperature over the full</text>
<text x="86.8" y="107.5">field range</text>
<text x="159.8" y="105.5">0.7</text>
<text x="187.9" y="105.5">deg</text>
<text x="21.2" y="112.8">INL between -40°C to</text>
<text x="86.8" y="112.8">Over the full temperature range</text>
<text x="21.2" y="116.8">+125°C</text>
<text x="86.8" y="116.8">and field range</text>
<text x="159.8" y="114.8">1.1</text>
<text x="187.9" y="114.8">deg</text>
<text x="21.2" y="122">Output Drift</text>
<text x="21.2" y="127.3">Temperature induced drift at</text>
<text x="21.2" y="131.4">room temperature</text>
<text x="157.8" y="129.3">0.015</text>
<text x="173.1" y="129.3">0.04</text>
<text x="185.4" y="129.3">deg/°C</text>
<text x="21.2" y="137.2">Temperature induced</text>
<text x="86.8" y="136.6">From 25°C to 85°C</text>
<text x="159.8" y="136.6">0.5</text>
<text x="174.1" y="136.6">1.2</text>
<text x="187.9" y="136.6">deg</text>
<text x="21.2" y="141.3">variation</text>
<text x="86.8" y="141.9">From 25°C to 125°C</text>
<text x="159.8" y="141.9">1.0</text>
<text x="174.1" y="141.9">2.1</text>
<text x="187.9" y="141.9">deg</text>
<text x="21.2" y="147.2">Magnetic field induced</text>
<text x="157.8" y="147.2">0.005</text>
<text x="184.9" y="147.2">deg/mT</text>
<text x="21.2" y="152.4">Voltage supply induced</text>
<text x="174.1" y="152.4">0.3</text>
<text x="186.2" y="152.4">deg/V</text>
<text x="21.2" y="157.6">Absolute Output - PWM</text>
<text x="21.2" y="162.9">PWM frequency</text>
<text x="71.4" y="162.9">Fpwm</text>
<text x="145" y="162.9">204</text>
<text x="159.3" y="162.9">240</text>
<text x="173.6" y="162.9">264</text>
<text x="188.7" y="162.9">Hz</text>
<text x="21.2" y="168.2">PWM resolution</text>
<text x="21.2" y="173.4">Incremental Output – ABZ</text>
<text x="144.5" y="168.2">11.0</text>
<text x="158.8" y="168.2">11.8</text>
<text x="173.1" y="168.2">12.0</text>
<text x="189" y="168.2">bit</text>
<text x="21.2" y="178.7">ABZ update rate</text>
<text x="160.3" y="178.7">16</text>
<text x="187.2" y="178.7">MHz</text>
<text x="21.2" y="184">Resolution - edges per turn</text>
<text x="86.8" y="184">Programmable</text>
<text x="147" y="184">4</text>
<text x="172.6" y="184">1024</text>
<text x="21.2" y="189.2">Pulses per channel per turn</text>
<text x="70.8" y="189.2">PPT+1</text>
<text x="86.8" y="189.2">Programmable</text>
<text x="147" y="189.2">1</text>
<text x="173.6" y="189.2">256</text>
<text x="21.2" y="194.5">ABZ hysteresis</text>
<text x="74.9" y="194.5">H</text>
<text x="174.1" y="194.5">0.7</text>
<text x="187.9" y="194.5">deg</text>
<text x="86.8" y="199.7">For PPT = 255, between 0 and</text>
<text x="86.8" y="203.8">100krpm, up to 60mT</text>
<text x="174.6" y="201.7">13</text>
<text x="189.3" y="201.7">%</text>
<text x="21.2" y="206.4">Systematic jitter</text>
<text x="86.8" y="209">For PPT = 127, between 0 and</text>
<text x="86.8" y="213.1">100krpm</text>
<text x="175.5" y="211.1">7</text>
<text x="189.3" y="211.1">%</text>
<text x="86.8" y="218.3">For PPT = 255, between 0 and</text>
<text x="174.1" y="220.4">5.5</text>
<text x="189.3" y="220.4">%</text>
<text x="21.2" y="225">Random jitter (3σ)</text>
<text x="86.8" y="222.4">100krpm</text>
<text x="86.8" y="227.7">For PPT = 127, between 0 and</text>
<text x="86.8" y="231.7">100krpm</text>
<text x="174.1" y="229.7">2.8</text>
<text x="189.3" y="229.7">%</text>
<text x="21.2" y="237">Overall ABZ jitter</text>
<text x="86.8" y="237">Up to 60mT</text>
<text x="174.1" y="237">0.3</text>
<text x="187.9" y="237">deg</text>
</g>
<g font-size="2.8">
<text x="19" y="264.7">MA702 Rev. 1.0</text>
<text x="19" y="267.9">9/27/2017</text>
<text x="45.4" y="267.9">MPS Proprietary Information. Patent Protected. Unauthorized Photocopy and Duplication Prohibited.</text>
<text x="91.1" y="264.7">www.MonolithicPower.com</text>
<text x="195.3" y="264.7">5</text>
<text x="86.4" y="271.1">© 2017 MPS. All Rights Reserved.</text>
</g>
<g font-size="2.3">
<text x="44.9" y="77.3">(4)</text>
<text x="34.5" y="84.6">(4)</text>
<text x="56.1" y="91.9">(4)</text>
<text x="34" y="115.8">(5)</text>
<text x="50.2" y="130.3">(5)</text>
<text x="35.4" y="140.2">(5)</text>
<text x="57.2" y="146.1">(5)</text>
<text x="58.6" y="151.4">(5)</text>
<text x="45.9" y="193.4">(5)</text>
<text x="47" y="205.3">(5)</text>
<text x="48.8" y="235.9">(5)</text>
</g>
</svg>
